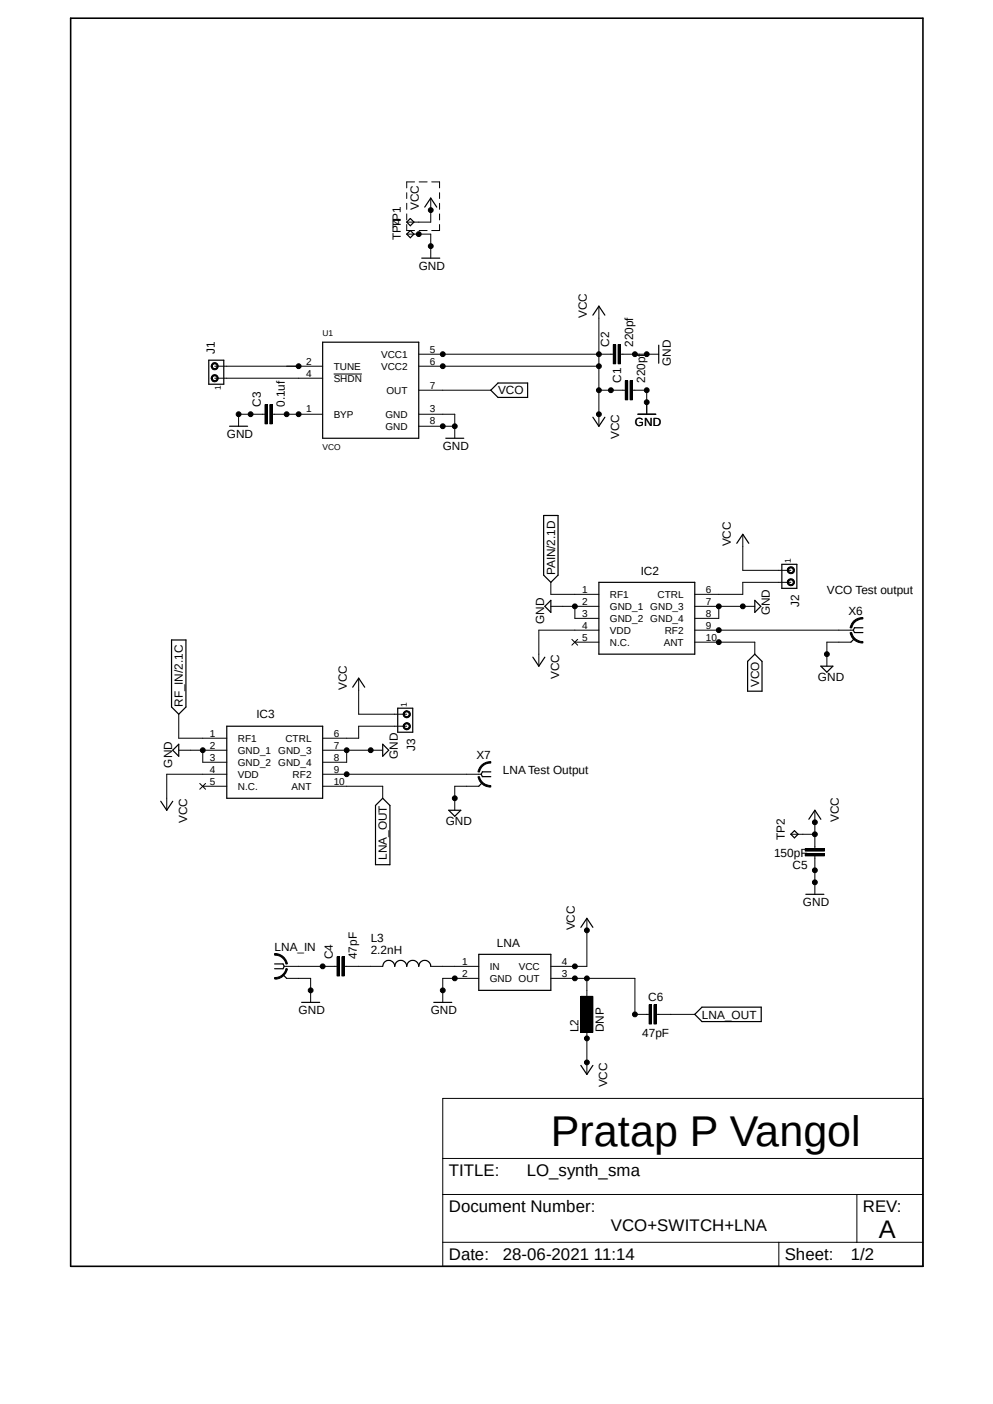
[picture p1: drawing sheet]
<svg xmlns="http://www.w3.org/2000/svg" width="210mm" height="297mm" viewBox="0 0 210 297" stroke-linecap="round" stroke-linejoin="round" font-family="sans-serif">
<path d="M14.4 3.5l181.1 265M195.5 3.5l-181.1 265" fill="none" stroke="#fff" stroke-width=".21"/>
<g fill="none" stroke="#000" stroke-width=".21">
<path d="M87.7 38.5h-1.7v1.3M88.6 38.5h1.7M91.3 38.5h1.7v1.3M86 40.8v1.2M86 43v1.3M86 45.3v1.2M86 47.5v1.3h1.7M86 49.5h5.1v5.1M88.6 48.8h1.7M91.1 41.9v5.1h-5.1M93 40.8v1.2M93 43v1.3"/>
<path d="M93 45.3v1.2M93 47.5v1.3h-1.7M45 79.4a.76 .76 0 0 1 1.1 .2 .76 .76 0 0 1-.5 1.1 .76 .76 0 0 1-.9-.7h.2a.5 .5 0 0 1 .7-.4 .5 .5 0 0 1 .2 .8 .5 .5 0 0 1-.8-.2l-.1-.2h-.2zM45 76.8a.76 .76 0 0 1 1.1 .3 .76 .76 0 0 1-.5 1.1 .76 .76 0 0 1-.9-.7h.2a.5 .5 0 0 1 .7-.5 .5 .5 0 0 1 .2 .8 .5 .5 0 0 1-.8-.1l-.1-.2h-.2zM45.4 77.5h22.8M70.6 79.1h5.9M88.6 77.5h38.1M88.6 74.9h41.1M126.7 64.8v25.4M129.7 72.9h.5v4.1h-.5zM130.7 72.9h.5v4.1h-.5zM131.2 74.9h8.1"/>
<path d="M45.4 80h22.8M56 85.6h.6v4.1h-.6zM56 87.6h-5.5v2.6M57.1 85.6h.5v4.1h-.5zM57.6 87.6h10.6M88.6 87.6h7.6v5.1M88.6 82.5h15.2M88.6 90.2h7.6M126.7 82.5h5.5M132.2 80.5h.6v4.1h-.6zM133.3 80.5h.5v4.1h-.5zM133.8 82.5h3v5.1"/>
<path d="M157.1 113v7.6h10.2M116.5 123.2v2.5h10.2M116.5 128.3h10.2M120.9 135.3l1.3 1.2M121.6 128.3v2.5h5.1M121.6 135.8h5.1M122.2 135.3l-1.3 1.2M126.7 133.3h-12.7v7.6M146.9 128.3h12.7M146.9 133.3h33.6M146.9 135.8h12.7v2.6M152 128.3v2.5h-5.1"/>
<path d="M166.8 120a.77 .77 0 0 1 1.2 .4 .77 .77 0 0 1-.6 1 .77 .77 0 0 1-.9-.7h.3a.5 .5 0 0 1 .5-.6 .5 .5 0 0 1 .4 .7 .5 .5 0 0 1-.7 .2l-.2-.3h-.3zM166.8 122.6a.77 .77 0 0 1 1.2 .3 .77 .77 0 0 1-.6 1 .77 .77 0 0 1-.9-.7h.3a.5 .5 0 0 1 .5-.5 .5 .5 0 0 1 .4 .7 .5 .5 0 0 1-.7 .2l-.2-.4h-.3zM167.3 123.2h-10.2v2.5h-10.2M179.8 133.9l.3-.1a2.35 2.35 0 0 0 2.4 1.9v.3a2.64 2.64 0 0 1-2.7-2.1zM180 135.8h-5.1v5.1M180.5 131.4a2.7 2.7 0 0 1 2-.8v.3a2.35 2.35 0 0 0-2.4 1.9h-.3l.3-.9zM37.8 151.1v5.1h10.2M37.8 158.7h10.2M42.9 158.7v2.5h5.1M68.2 158.7h12.7M73.3 158.7v2.5h-5.1M75.9 143.5v7.6h10.1"/>
<path d="M85.6 150.5a.77 .77 0 0 1 1.1 .4 .77 .77 0 0 1-.5 1 .77 .77 0 0 1-.9-.8h.2a.52 .52 0 0 1 .8-.4 .52 .52 0 0 1 .1 .8 .52 .52 0 0 1-.8-.2l-.1-.2h-.2zM85.6 153a.77 .77 0 0 1 1.1 .4 .77 .77 0 0 1-.5 1 .77 .77 0 0 1-.9-.8h.2a.52 .52 0 0 1 .8-.4 .52 .52 0 0 1 .1 .8 .52 .52 0 0 1-.8-.1l-.1-.3h-.2zM86 153.6h-10.1v2.6h-7.7M42.2 165.7l1.3 1.3M42.9 166.3h5.1M43.5 165.7l-1.3 1.3M48 163.8h-12.7v7.6M68.2 163.8h33.6M68.2 166.3h12.7v2.6M101.1 164.3h.3a2.46 2.46 0 0 0 2.4 1.9v.3a2.64 2.64 0 0 1-2.7-2.2zM101.3 166.3h-5.1v5.1M101.8 161.9a2.7 2.7 0 0 1 2-.8v.3a2.35 2.35 0 0 0-2.4 1.9h-.3l.1-.4z"/>
<path d="M167.3 176.5h5M170.3 179.5h4.1v.5h-4.1zM172.3 171.4v8.1M124.1 194.3v10.1h-7.6M170.3 180.6h4.1v.5h-4.1zM172.3 181.1v8.1M58.1 201.7a2.69 2.69 0 0 1 2.7 2.2l-.3 .1a2.35 2.35 0 0 0-2.4-1.9zM58.1 206.8a2.35 2.35 0 0 0 2.4-1.9l.3 .1a2.62 2.62 0 0 1-2.7 2.1zM60.1 204.4h11.2M60.6 207h5.1v5M71.3 202.4h.5v4.1h-.5zM72.3 202.4h.5v4.1h-.5z"/>
<path d="M72.8 204.4h8.1M91.1 204.4h10.2M101.3 207h-7.7v5M116.5 207h17.8v7.6h3M122.9 210.8h2.5v7.6h-2.5zM124.1 207v5M124.1 217.1v10.2M137.3 212.6h.5v4h-.5zM138.3 212.6h.5v4h-.5zM138.8 214.6h8.1M93.6 232.4h101.6v35.5h-101.6zM93.6 252.7h101.6"/>
<path d="M93.6 245.1h101.6M181.2 252.7v10.1M93.6 262.8h101.6M164.7 262.8v5.1"/>
<circle cx="88.6" cy="49.5" r=".51"/>
<circle cx="91.1" cy="44.5" r=".51"/>
<circle cx="91.1" cy="52.1" r=".51"/>
<circle cx="63.2" cy="77.5" r=".51"/>
<circle cx="93.6" cy="77.5" r=".51"/>
<circle cx="93.6" cy="74.9" r=".51"/>
<circle cx="126.7" cy="77.5" r=".51"/>
<circle cx="126.7" cy="74.9" r=".51"/>
<circle cx="134.3" cy="74.9" r=".51"/>
<circle cx="136.8" cy="74.9" r=".51"/>
<circle cx="50.5" cy="87.6" r=".51"/>
<circle cx="53" cy="87.6" r=".51"/>
<circle cx="60.6" cy="87.6" r=".51"/>
<circle cx="63.2" cy="87.6" r=".51"/>
<circle cx="93.6" cy="90.2" r=".51"/>
<circle cx="96.2" cy="90.2" r=".51"/>
<circle cx="126.7" cy="87.6" r=".51"/>
<circle cx="126.7" cy="82.6" r=".51"/>
<circle cx="129.2" cy="82.5" r=".51"/>
<circle cx="136.8" cy="85.1" r=".51"/>
<circle cx="136.8" cy="82.6" r=".51"/>
<circle cx="121.6" cy="128.3" r=".51"/>
<circle cx="152" cy="135.8" r=".51"/>
<circle cx="152" cy="128.3" r=".51"/>
<circle cx="152" cy="133.3" r=".51"/>
<circle cx="157.1" cy="128.3" r=".51"/>
<circle cx="174.9" cy="138.4" r=".51"/>
<circle cx="42.9" cy="158.7" r=".51"/>
<circle cx="73.3" cy="158.7" r=".51"/>
<circle cx="78.4" cy="158.7" r=".51"/>
<circle cx="73.3" cy="163.8" r=".51"/>
<circle cx="96.2" cy="168.9" r=".51"/>
<circle cx="172.3" cy="176.5" r=".51"/>
<circle cx="172.3" cy="173.9" r=".51"/>
<circle cx="124.1" cy="196.8" r=".51"/>
<circle cx="172.3" cy="184.1" r=".51"/>
<circle cx="172.3" cy="186.6" r=".51"/>
<circle cx="65.7" cy="209.5" r=".51"/>
<circle cx="68.2" cy="204.4" r=".51"/>
<circle cx="93.6" cy="209.5" r=".51"/>
<circle cx="96.2" cy="207" r=".51"/>
<circle cx="121.6" cy="207" r=".51"/>
<circle cx="121.6" cy="204.4" r=".51"/>
<circle cx="124.1" cy="207" r=".51"/>
<circle cx="124.1" cy="219.7" r=".51"/>
<circle cx="134.3" cy="214.6" r=".51"/>
<circle cx="124.1" cy="224.7" r=".51"/>
</g>
<g fill="none" stroke="#000" stroke-width=".25">
<path d="M86 49.5l.8-.7 .7 .7-.7 .8zM86.8 46.2l.7 .8-.7 .8-.8-.8zM89.2 54.6h3.8M89.8 43.8l1.3-1.9 1.3 1.9M44.2 76.2h3.1v5.1h-3.1zM68.2 72.4h20.4v20.3h-20.4zM125.4 66.7l1.3-1.9 1.2 1.9M139.3 73v3.8M48.6 90.2h3.8M94.3 92.7h3.8M105.3 81h6.3v3.1h-6.3l-1.5-1.6zM125.4 88.3l1.3 1.9 1.2-1.9"/>
<path d="M134.9 87.6h3.8M115 109.1h3v12.6l-1.5 1.5-1.5-1.5zM155.8 114.9l1.3-1.9 1.3 1.9M165.4 119.4h3.1v5.1h-3.1zM36.3 135.4h3v14.2l-1.5 1.5-1.5-1.5zM112.7 139l1.3 1.9 1.2-1.9M115.2 128.3l1.3-1.3v2.5zM126.7 123.2h20.2v15.2h-20.2zM159.6 138.4l1.6 1.5v6.3h-3.1v-6.3zM159.6 127l1.3 1.3-1.3 1.2zM180.7 135.1l-.7 .7M182.5 132.8h-1.8l-.2 .5 .2 .5h1.8"/>
<path d="M37.8 157.4v2.6l-1.3-1.3zM48 153.6h20.2v15.3h-20.2zM74.6 145.4l1.3-1.9 1.2 1.9M80.9 157.4l1.3 1.3-1.3 1.3zM84.1 149.8h3.2v5.1h-3.2zM173.6 140.9h2.5l-1.2 1.3zM34 169.5l1.3 1.9 1.2-1.9M80.9 168.9l1.6 1.5v12.5h-3.1v-12.5zM94.9 171.4h2.6l-1.3 1.3zM102 165.6l-.7 .7M103.8 163.3h-1.8l-.2 .5 .2 .5h1.8M168 175.7l.8 .8-.8 .7-.7-.7z"/>
<path d="M171.1 173.3l1.2-1.9 1.3 1.9M122.9 196.2l1.2-1.9 1.3 1.9M170.4 189.2h3.8M58.1 203.9h1.8l.2 .5-.2 .5h-1.8M59.9 206.2l.7 .8M63.8 212h3.8M80.9 204.4a1.27 1.27 0 0 1 1.3-1.2 1.27 1.27 0 0 1 1.3 1.2 1.27 1.27 0 0 1 1.3-1.2 1.27 1.27 0 0 1 1.2 1.2 1.27 1.27 0 0 1 1.3-1.2 1.27 1.27 0 0 1 1.3 1.2 1.27 1.27 0 0 1 1.2-1.2 1.27 1.27 0 0 1 1.3 1.2M91.7 212h3.8M101.3 201.9h15.2v7.6h-15.2zM146.9 214.6l1.6-1.5h12.5v3h-12.5zM122.9 225.4l1.2 1.9 1.3-1.9"/>
</g>
<g fill="#000">
<path d="M45 76.8a.76 .76 0 0 1 1.1 .3 .76 .76 0 0 1-.5 1.1 .76 .76 0 0 1-.9-.7h.2a.5 .5 0 0 1 .7-.5 .5 .5 0 0 1 .2 .8 .5 .5 0 0 1-.8-.1l-.1-.2h-.2z" fill-rule="evenodd"/>
<path d="M129.7 72.9h.5v4.1h-.5z" fill-rule="evenodd"/>
<path d="M130.7 72.9h.5v4.1h-.5z" fill-rule="evenodd"/>
<path d="M45 79.4a.76 .76 0 0 1 1.1 .2 .76 .76 0 0 1-.5 1.1 .76 .76 0 0 1-.9-.7h.2a.5 .5 0 0 1 .7-.4 .5 .5 0 0 1 .2 .8 .5 .5 0 0 1-.8-.2l-.1-.2h-.2z" fill-rule="evenodd"/>
<path d="M56 85.6h.6v4.1h-.6z" fill-rule="evenodd"/>
<path d="M57.1 85.6h.5v4.1h-.5z" fill-rule="evenodd"/>
<path d="M132.2 80.5h.6v4.1h-.6z" fill-rule="evenodd"/>
<path d="M133.3 80.5h.5v4.1h-.5z" fill-rule="evenodd"/>
<path d="M166.8 120a.77 .77 0 0 1 1.2 .4 .77 .77 0 0 1-.6 1 .77 .77 0 0 1-.9-.7h.3a.5 .5 0 0 1 .5-.6 .5 .5 0 0 1 .4 .7 .5 .5 0 0 1-.7 .2l-.2-.3h-.3z" fill-rule="evenodd"/>
<path d="M166.8 122.6a.77 .77 0 0 1 1.2 .3 .77 .77 0 0 1-.6 1 .77 .77 0 0 1-.9-.7h.3a.5 .5 0 0 1 .5-.5 .5 .5 0 0 1 .4 .7 .5 .5 0 0 1-.7 .2l-.2-.4h-.3z" fill-rule="evenodd"/>
<path d="M179.8 133.9l.3-.1a2.35 2.35 0 0 0 2.4 1.9v.3a2.64 2.64 0 0 1-2.7-2.1z" fill-rule="evenodd"/>
<path d="M180.5 131.4a2.7 2.7 0 0 1 2-.8v.3a2.35 2.35 0 0 0-2.4 1.9h-.3l.3-.9z" fill-rule="evenodd"/>
<path d="M85.6 150.5a.77 .77 0 0 1 1.1 .4 .77 .77 0 0 1-.5 1 .77 .77 0 0 1-.9-.8h.2a.52 .52 0 0 1 .8-.4 .52 .52 0 0 1 .1 .8 .52 .52 0 0 1-.8-.2l-.1-.2h-.2z" fill-rule="evenodd"/>
<path d="M85.6 153a.77 .77 0 0 1 1.1 .4 .77 .77 0 0 1-.5 1 .77 .77 0 0 1-.9-.8h.2a.52 .52 0 0 1 .8-.4 .52 .52 0 0 1 .1 .8 .52 .52 0 0 1-.8-.1l-.1-.3h-.2z" fill-rule="evenodd"/>
<path d="M101.1 164.3h.3a2.46 2.46 0 0 0 2.4 1.9v.3a2.64 2.64 0 0 1-2.7-2.2z" fill-rule="evenodd"/>
<path d="M101.8 161.9a2.7 2.7 0 0 1 2-.8v.3a2.35 2.35 0 0 0-2.4 1.9h-.3l.1-.4z" fill-rule="evenodd"/>
<path d="M170.3 179.5h4.1v.5h-4.1z" fill-rule="evenodd"/>
<path d="M170.3 180.6h4.1v.5h-4.1z" fill-rule="evenodd"/>
<path d="M58.1 206.8a2.35 2.35 0 0 0 2.4-1.9l.3 .1a2.62 2.62 0 0 1-2.7 2.1z" fill-rule="evenodd"/>
<path d="M58.1 201.7a2.69 2.69 0 0 1 2.7 2.2l-.3 .1a2.35 2.35 0 0 0-2.4-1.9z" fill-rule="evenodd"/>
<path d="M71.3 202.4h.5v4.1h-.5z" fill-rule="evenodd"/>
<path d="M72.3 202.4h.5v4.1h-.5z" fill-rule="evenodd"/>
<path d="M122.9 210.8h2.5v7.6h-2.5z" fill-rule="evenodd"/>
<path d="M137.3 212.6h.5v4h-.5z" fill-rule="evenodd"/>
<path d="M138.3 212.6h.5v4h-.5z" fill-rule="evenodd"/>
<circle cx="88.6" cy="49.5" r=".51"/>
<circle cx="91.1" cy="44.5" r=".51"/>
<circle cx="91.1" cy="52.1" r=".51"/>
<circle cx="63.2" cy="77.5" r=".51"/>
<circle cx="93.6" cy="77.5" r=".51"/>
<circle cx="93.6" cy="74.9" r=".51"/>
<circle cx="126.7" cy="77.5" r=".51"/>
<circle cx="126.7" cy="74.9" r=".51"/>
<circle cx="134.3" cy="74.9" r=".51"/>
<circle cx="136.8" cy="74.9" r=".51"/>
<circle cx="50.5" cy="87.6" r=".51"/>
<circle cx="53" cy="87.6" r=".51"/>
<circle cx="60.6" cy="87.6" r=".51"/>
<circle cx="63.2" cy="87.6" r=".51"/>
<circle cx="93.6" cy="90.2" r=".51"/>
<circle cx="96.2" cy="90.2" r=".51"/>
<circle cx="126.7" cy="87.6" r=".51"/>
<circle cx="126.7" cy="82.6" r=".51"/>
<circle cx="129.2" cy="82.5" r=".51"/>
<circle cx="136.8" cy="85.1" r=".51"/>
<circle cx="136.8" cy="82.6" r=".51"/>
<circle cx="121.6" cy="128.3" r=".51"/>
<circle cx="152" cy="135.8" r=".51"/>
<circle cx="152" cy="128.3" r=".51"/>
<circle cx="152" cy="133.3" r=".51"/>
<circle cx="157.1" cy="128.3" r=".51"/>
<circle cx="174.9" cy="138.4" r=".51"/>
<circle cx="42.9" cy="158.7" r=".51"/>
<circle cx="73.3" cy="158.7" r=".51"/>
<circle cx="78.4" cy="158.7" r=".51"/>
<circle cx="73.3" cy="163.8" r=".51"/>
<circle cx="96.2" cy="168.9" r=".51"/>
<circle cx="172.3" cy="176.5" r=".51"/>
<circle cx="172.3" cy="173.9" r=".51"/>
<circle cx="124.1" cy="196.8" r=".51"/>
<circle cx="172.3" cy="184.1" r=".51"/>
<circle cx="172.3" cy="186.6" r=".51"/>
<circle cx="65.7" cy="209.5" r=".51"/>
<circle cx="68.2" cy="204.4" r=".51"/>
<circle cx="93.6" cy="209.5" r=".51"/>
<circle cx="96.2" cy="207" r=".51"/>
<circle cx="121.6" cy="207" r=".51"/>
<circle cx="121.6" cy="204.4" r=".51"/>
<circle cx="124.1" cy="207" r=".51"/>
<circle cx="124.1" cy="219.7" r=".51"/>
<circle cx="134.3" cy="214.6" r=".51"/>
<circle cx="124.1" cy="224.7" r=".51"/>
</g>
<path d="M14.9 3.9h180.3v264h-180.3z" fill="none" stroke="#000" stroke-width=".34"/>
<text font-size="9.1" x="116.5" y="242.5">Pratap P Vangol</text>
<text font-size="5.4" x="185.8" y="261.9">A</text>
<g font-size="3.6">
<text x="94.9" y="248.9">TITLE:</text>
<text x="111.4" y="248.9">LO_synth_sma</text>
<text x="94.9" y="256.5">Document Number:</text>
<text x="182.5" y="256.5">REV:</text>
<text x="129.2" y="260.3">VCO+SWITCH+LNA</text>
<text x="94.9" y="266.6">Date:</text>
<text x="106.3" y="266.6">28-06-2021 11:14</text>
<text x="166" y="266.6">Sheet:</text>
<text x="180" y="266.6">1/2</text>
</g>
<g font-size="2.5">
<text x="88.6" y="44.5" transform="rotate(-90 88.6 44.5)">VCC</text>
<text x="84.8" y="50.8" transform="rotate(-90 84.8 50.8)">TP4</text>
<text x="84.8" y="48.3" transform="rotate(-90 84.8 48.3)">TP1</text>
<text x="88.6" y="57.2">GND</text>
<text x="124.1" y="67.3" transform="rotate(-90 124.1 67.3)">VCC</text>
<text x="45.4" y="74.9" transform="rotate(-90 45.4 74.9)">J1</text>
<text x="128.8" y="73.4" transform="rotate(-90 128.8 73.4)">C2</text>
<text x="133.9" y="73.4" transform="rotate(-90 133.9 73.4)">220pf</text>
<text x="141.9" y="77.5" transform="rotate(-90 141.9 77.5)">GND</text>
<text x="105.3" y="83.4">VCO</text>
<text x="131.4" y="81" transform="rotate(-90 131.4 81)">C1</text>
<text x="136.4" y="81" transform="rotate(-90 136.4 81)">220pf</text>
<text x="55.2" y="86.1" transform="rotate(-90 55.2 86.1)">C3</text>
<text x="60.2" y="86.1" transform="rotate(-90 60.2 86.1)">0.1uf</text>
<text x="48" y="92.7">GND</text>
<text x="93.6" y="95.3">GND</text>
<text x="131" y="92.9" transform="rotate(-90 131 92.9)">VCC</text>
<text x="134.3" y="90.2">GND</text>
<text x="154.6" y="115.6" transform="rotate(-90 154.6 115.6)">VCC</text>
<text x="117.4" y="121.7" transform="rotate(-90 117.4 121.7)">PAIN/2.1D</text>
<text x="135.6" y="121.5">IC2</text>
<text x="174.9" y="125.7">VCO Test output</text>
<text x="115.1" y="132" transform="rotate(-90 115.1 132)">GND</text>
<text x="162.8" y="130.2" transform="rotate(-90 162.8 130.2)">GND</text>
<text x="169" y="128.4" transform="rotate(-90 169 128.4)">J2</text>
<text x="179.5" y="130.1">X6</text>
<text x="118.3" y="143.7" transform="rotate(-90 118.3 143.7)">VCC</text>
<text x="38.7" y="149.6" transform="rotate(-90 38.7 149.6)">RF_IN/2.1C</text>
<text x="73.3" y="146" transform="rotate(-90 73.3 146)">VCC</text>
<text x="160.5" y="145.3" transform="rotate(-90 160.5 145.3)">VCO</text>
<text x="173" y="144.1">GND</text>
<text x="54.3" y="152">IC3</text>
<text x="84.1" y="160.6" transform="rotate(-90 84.1 160.6)">GND</text>
<text x="87.8" y="158.8" transform="rotate(-90 87.8 158.8)">J3</text>
<text x="100.8" y="160.5">X7</text>
<text x="36.4" y="162.4" transform="rotate(-90 36.4 162.4)">GND</text>
<text x="106.3" y="163.8">LNA Test Output</text>
<text x="177.4" y="174" transform="rotate(-90 177.4 174)">VCC</text>
<text x="39.6" y="174.2" transform="rotate(-90 39.6 174.2)">VCC</text>
<text x="94.3" y="174.6">GND</text>
<text x="166" y="177.8" transform="rotate(-90 166 177.8)">TP2</text>
<text x="81.8" y="182" transform="rotate(-90 81.8 182)">LNA_OUT</text>
<text x="163.7" y="181.2">150pF</text>
<text x="167.6" y="183.7">C5</text>
<text x="169.8" y="191.7">GND</text>
<text x="121.6" y="196.8" transform="rotate(-90 121.6 196.8)">VCC</text>
<text x="58.1" y="201.1">LNA_IN</text>
<text x="70.4" y="202.9" transform="rotate(-90 70.4 202.9)">C4</text>
<text x="75.5" y="202.9" transform="rotate(-90 75.5 202.9)">47pF</text>
<text x="78.4" y="201.9">2.2nH</text>
<text x="78.4" y="199.4">L3</text>
<text x="105.1" y="200.2">LNA</text>
<text x="63.2" y="214.6">GND</text>
<text x="91.1" y="214.6">GND</text>
<text x="137.1" y="211.7">C6</text>
<text x="148.5" y="215.5">LNA_OUT</text>
<text x="122.3" y="218.4" transform="rotate(-90 122.3 218.4)">L2</text>
<text x="127.7" y="218.4" transform="rotate(-90 127.7 218.4)">DNP</text>
<text x="135.8" y="219.3">47pF</text>
<text x="128.4" y="230" transform="rotate(-90 128.4 230)">VCC</text>
</g>
<g font-size="2.1">
<text x="64.7" y="77.1">2</text>
<text x="80.6" y="75.7">VCC1</text>
<text x="90.9" y="74.6">5</text>
<text x="90.9" y="77.1">6</text>
<text x="64.7" y="79.7">4</text>
<text x="70.6" y="78.2">TUNE</text>
<text x="70.6" y="80.8">SHDN</text>
<text x="80.6" y="78.2">VCC2</text>
<text x="81.7" y="83.3">OUT</text>
<text x="90.9" y="82.2">7</text>
<text x="64.7" y="87.2">1</text>
<text x="70.6" y="88.4">BYP</text>
<text x="81.5" y="88.4">GND</text>
<text x="90.9" y="87.2">3</text>
<text x="90.9" y="89.8">8</text>
<text x="81.5" y="90.9">GND</text>
<text x="123.1" y="125.3">1</text>
<text x="149.3" y="125.3">6</text>
<text x="123.1" y="127.9">2</text>
<text x="123.1" y="130.4">3</text>
<text x="129" y="126.5">RF1</text>
<text x="129" y="129">GND_1</text>
<text x="129" y="131.6">GND_2</text>
<text x="137.5" y="129">GND_3</text>
<text x="137.5" y="131.6">GND_4</text>
<text x="139.1" y="126.5">CTRL</text>
<text x="149.3" y="127.9">7</text>
<text x="149.3" y="130.4">8</text>
<text x="123.1" y="133">4</text>
<text x="123.1" y="135.5">5</text>
<text x="129" y="134.1">VDD</text>
<text x="129" y="136.6">N.C.</text>
<text x="140.4" y="136.6">ANT</text>
<text x="140.6" y="134.1">RF2</text>
<text x="149.3" y="133">9</text>
<text x="149.3" y="135.5">10</text>
<text x="44.4" y="155.8">1</text>
<text x="70.6" y="155.8">6</text>
<text x="44.4" y="158.4">2</text>
<text x="44.4" y="160.9">3</text>
<text x="50.3" y="156.9">RF1</text>
<text x="50.3" y="159.5">GND_1</text>
<text x="58.8" y="159.5">GND_3</text>
<text x="60.4" y="156.9">CTRL</text>
<text x="70.6" y="158.4">7</text>
<text x="70.6" y="160.9">8</text>
<text x="44.4" y="163.4">4</text>
<text x="44.4" y="166">5</text>
<text x="50.3" y="162">GND_2</text>
<text x="50.3" y="164.5">VDD</text>
<text x="50.3" y="167.1">N.C.</text>
<text x="58.8" y="162">GND_4</text>
<text x="61.7" y="167.1">ANT</text>
<text x="61.9" y="164.5">RF2</text>
<text x="70.6" y="163.4">9</text>
<text x="70.6" y="166">10</text>
<text x="97.7" y="204.1">1</text>
<text x="97.7" y="206.6">2</text>
<text x="103.6" y="205.2">IN</text>
<text x="103.6" y="207.7">GND OUT</text>
<text x="109.7" y="205.2">VCC</text>
<text x="118.8" y="206.6">3</text>
<text x="118.8" y="204.1">4</text>
</g>
<g font-size="1.8">
<text x="68.2" y="71.1">U1</text>
<text x="46.7" y="82.6" transform="rotate(-90 46.7 82.6)">1</text>
<text x="68.2" y="95.3">VCO</text>
<text x="167.3" y="119.1" transform="rotate(-90 167.3 119.1)">1</text>
<text x="86" y="149.5" transform="rotate(-90 86 149.5)">1</text>
</g>
</svg>
